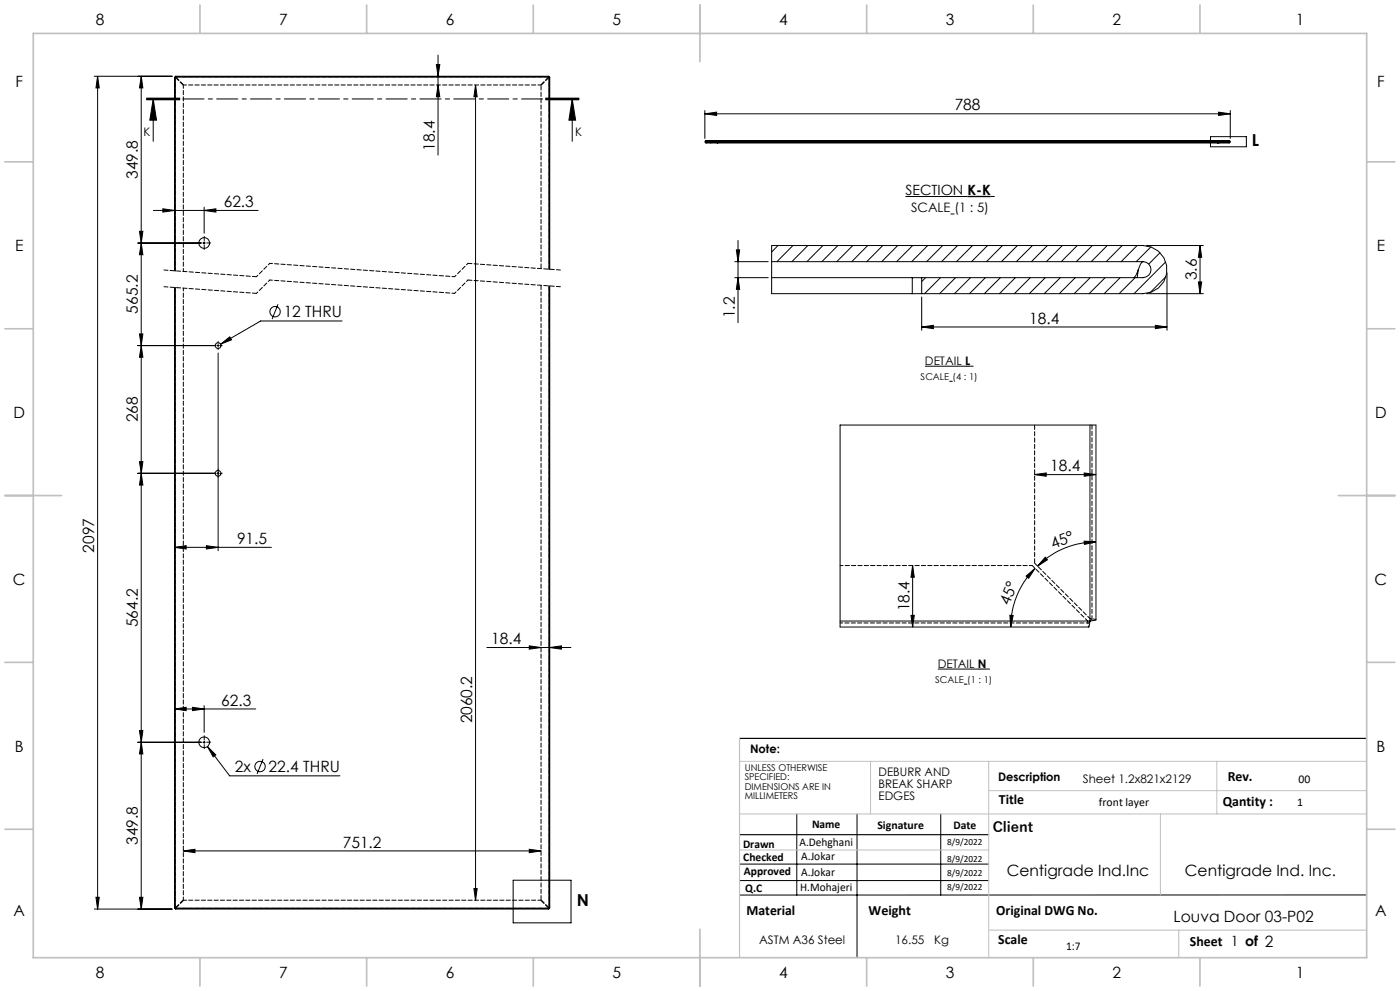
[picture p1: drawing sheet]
<svg xmlns="http://www.w3.org/2000/svg" width="420mm" height="297mm" viewBox="0 0 420 297" stroke-linecap="round" stroke-linejoin="round" font-family="sans-serif">
<g fill="none" stroke="#000" stroke-width=".3">
<path d="M130.9 19.4h1l-.5 3.5zM131.4 16.5v30M28.3 22.9h23.3M29.3 22.9v249.5M29.3 22.9l.5 3.4h-1zM42.4 22.9v249.5M42.4 22.9l.5 3.4h-1.1zM44 29.9h10zM44 29.7h10M44 29.4h10M46 29.7l1 6.3h-2.1zM46 29.7v12.7"/>
<path d="M52.6 23.1l-.2 .1v58M52.6 23.1l.1-.2h111.9l.1 .2M52.6 23.1v58.1M52.6 23.1h112.1M131.4 25.5l.5 3.5h-1zM142.7 25.5l.5 3.5h-1zM142.7 25.5v244.3M163.7 29.7h10M163.7 29.4h10M163.7 29.9h10M164.7 23.1h.2v57.6M164.7 23.1v57.6"/>
<path d="M171.7 29.7l1 6.3h-2zM171.7 29.7v12.7M211.5 34.1l3.5-.5v1zM211.5 33.1v8.4M211.5 34.1h157.6M365.6 33.6l3.5 .5-3.5 .5zM369.1 33.1v8.4M211.6 42.2l157.1-.1a.37 .37 0 0 1 .4 .4 .37 .37 0 0 1-.4 .4h-156.9l-.3-.2zM211.8 42.4v.2h157l-.1-.2M211.8 42.4l.2 .2-.1-.1M211.8 42.4h156.9M211.9 42.5h.1"/>
<path d="M213.5 42.6l-.3 .3M213.9 42.1l-.2 .3M215.2 42.6v.3M215.3 42.6v.3M218.4 42.1l-.2 .3M222.9 42.1l-.2 .3M227.4 42.1l-.2 .3M231.9 42.1l-.2 .3M236.4 42.1l-.3 .3M240.9 42.1l-.3 .3M245.4 42.1l-.3 .3M249.9 42.1l-.3 .3"/>
<path d="M254.4 42.1l-.3 .3M258.8 42.1l-.2 .3M263.3 42.1l-.2 .3M267.8 42.1l-.2 .3M271.6 58.9h18.6M272.3 42.1l-.2 .3M276.8 42.1l-.2 .3M281.3 42.1l-.2 .3M285.8 42.1l-.3 .3M290.3 42.1l-.3 .3M294.7 42.1l-.2 .3M297.2 58.9h1.2"/>
<path d="M299.3 42.1l-.3 .3M303.7 42.1l-.2 .3M308.2 42.1l-.2 .3M312.7 42.1l-.2 .3M317.2 42.1l-.2 .3M321.7 42.1l-.2 .3M326.2 42.1l-.2 .3M330.7 42.1l-.3 .3M335.2 42.1l-.3 .3M339.7 42.1l-.3 .3M344.2 42.1l-.3 .3M348.7 42.1l-.3 .3"/>
<path d="M353.1 42.1l-.2 .3M357.6 42.1l-.2 .3M362.1 42.1l-.2 .3M363.1 41h10.8v3h-10.8zM365.3 42.6v.3M365.4 42.6v.3M366.1 42.6l-.2 .3M366.6 42.1l-.2 .3M368.7 42.5h.1M368.7 42.5l-.1 .1M368.7 42.4l-.1 .2M41.3 72.8h19"/>
<path d="M41.8 69.3h1.1l-.5 3.5zM42.4 72.8l.5 3.5h-1.1zM46 63.1h31.4M48.9 62.6l3.5 .5-3.5 .5zM60.9 72.8h.7M61.2 63.1l3.6-.5v1zM61.2 62.1v7.8M61.2 72.5v.7M220.4 78.4h10.1M220.9 74.9h1l-.5 3.5zM221.4 72.1v24.6M231.5 78.4h111.4"/>
<path d="M231.5 73.6h111.4a7.2 7.2 0 0 1 7.2 7.2 7.2 7.2 0 0 1-7.2 7.2h-111.4zM233.4 73.6l-1.9 1.9M237.9 73.6l-4.8 4.8M242.4 73.6l-4.8 4.8M246.9 73.6l-4.8 4.8M251.4 73.6l-4.8 4.8M255.8 73.6l-4.8 4.8M260.3 73.6l-4.8 4.8M264.8 73.6l-4.8 4.8M269.3 73.6l-4.8 4.8M273.8 73.6l-4.8 4.8M278.3 73.6l-4.8 4.8"/>
<path d="M282.8 73.6l-4.8 4.8M285.2 64.1h1.1M287.3 73.6l-4.8 4.8M291.7 73.6l-4.8 4.8M296.3 73.6l-4.8 4.8M300.7 73.6l-4.8 4.8M305.2 73.6l-4.8 4.8M309.7 73.6l-4.8 4.8M314.2 73.6l-4.8 4.8M318.7 73.6l-4.8 4.8M323.2 73.6l-4.8 4.8M327.7 73.6l-4.8 4.8"/>
<path d="M332.2 73.6l-4.8 4.8M336.7 73.6l-4.8 4.8M341.1 73.6l-4.8 4.8M342.9 78.4a2.4 2.4 0 0 1 2.4 2.4 2.4 2.4 0 0 1-2.4 2.4h-111.4M342.9 78.4a3.4 3.4 0 0 0-1.4 2.4 3.7 3.7 0 0 1-1.4 2.4M343.9 73.6h17.1M345.3 74l-4.4 4.4M348 75.7l-3.4 3.4M349.7 78.5l-9.5 9.5M360 73.6l.5 3.5h-1zM360 73.6v14.4M52.4 86.2v185.9l.2 .1"/>
<path d="M52.6 86.2v186M83.4 91.2l-1.8 4.4M102.6 96.2h-24.4l-12 6.9M164.7 85.7v186.5M164.9 85.7v186.4l-.2 .1M220.4 83.2h10.1M221.4 83.2l.5 3.5h-1zM273.7 83.2v4.8M276.5 98l3.5-.5v1zM276.5 83.2v4.8M276.5 89v10M276.5 98h73.6"/>
<path d="M277.7 83.2l-1.2 1.2M282.2 83.2l-4.8 4.8M286.7 83.2l-4.8 4.8M291.1 83.2l-4.8 4.8M295.6 83.2l-4.8 4.8M300.1 83.2l-4.8 4.8M304.6 83.2l-4.8 4.8M309.1 83.2l-4.8 4.8M313.6 83.2l-4.8 4.8M318.1 83.2l-4.8 4.8M322.6 83.2l-4.8 4.8M327.1 83.2l-4.8 4.8"/>
<path d="M331.5 83.2l-4.8 4.8M336.1 83.2l-4.8 4.8M340.5 83.2l-4.8 4.8M341.5 80.8l-.3 2.4M343.9 88h17.1M346.6 97.5l3.5 .5-3.5 .5zM349.8 82.9l-4.7 4.8M350.1 81.8v17.2M359.5 84.5h1l-.5 3.5zM41.3 103.6h23.1M41.8 100.1h1.1l-.5 3.5zM42.4 103.6l.5 3.5h-1.1z"/>
<path d="M65.1 103.6h.7M65.4 103.2v.7M65.4 105.8v59.3M66.2 103.1l2.7-2.1 .6 .8zM277.5 109.8h12M284.8 114.3h1M291.1 109.8h.9M41.8 138.4h1.1l-.5 3.4zM252 127.4h76.8v58.4l-1.8 .3-.4 1.8h-74.6zM327 127.4v58.7M41.3 141.8h23.1M42.4 141.8l.5 3.6h-1.1z"/>
<path d="M65.1 141.8h.7M310.4 142.2l3.5-.5v1zM310.4 142.2h18.4M325.3 141.7l3.5 .5-3.5 .5zM52.4 164l3.4-.5v1zM52.4 164h29M61.9 163.5l3.5 .5-3.5 .5zM273.8 169.5l.5 3.5h-1zM273.8 169.5v18.4M307.8 172.6l2.7-2.2-1.9 2.9zM310.5 170.4a24.9 24.9 0 0 0-7.3 17.5M313.6 167l.6 .8-2.9 1.9z"/>
<path d="M325.3 162.2l3.5 .2-3.5 .8zM328.8 162.4a24.8 24.8 0 0 0-17.5 7.3M146.1 194.1h25.2M158.8 193.6l3.5 .5-3.5 .5zM164.9 194.1l3.5-.5v1zM252 186.1h75M273.3 184.4h1l-.5 3.5zM303 184.4l1 .1-.8 3.4zM41.8 219h1.1l-.5 3.5zM52.4 212.5l3.4-.5v1zM52.4 212.5h24.3M57.7 212l3.5 .5-3.5 .5z"/>
<path d="M61.2 211.5v8M281.3 200.5h12.1M289.2 205h1M296 200.5h1M41.3 222.5h19M42.4 222.5l.5 3.5h-1.1zM60.9 222.5h.7M61.2 222.1v.7M62.2 223.7l2.5 2.5-.7 .6zM62.2 223.7l6.7 8.8h33.1M78.9 227.5l-1.8 4.4M55 255l3.5-.5v1z"/>
<path d="M55 255h107.3M158.8 254.5l3.5 .5-3.5 .5zM221.9 259h74.7M239 243.9v24.3M257.1 243.9v43.1M282.2 243.9v24.3M28.3 272.4h23.3M28.8 268.9h1l-.5 3.5zM41.8 268.9h1.1l-.5 3.5zM52.6 272.2l.1 .2h111.9l.1-.2M52.6 272.2h112.1M142.2 266.3h1l-.5 3.5z"/>
<path d="M154 263.8h17.3v12.8h-17.3zM221.9 263.9h74.7M410 268.2h-188.1"/>
<circle cx="61.3" cy="72.8" r="1.6"/>
<circle cx="82.5" cy="93.4" r="1.55"/>
<circle cx="65.4" cy="103.6" r=".85"/>
<circle cx="65.4" cy="141.8" r=".86"/>
<circle cx="61.3" cy="222.5" r="1.6"/>
<circle cx="78" cy="229.7" r="1.56"/>
</g>
<path d="M290.2 58.9h7" fill="none" stroke="#000" stroke-width=".4"/>
<path d="M289.5 109.8h1.6M293.4 200.5h2.6" fill="none" stroke="#000" stroke-width=".33"/>
<g fill="none" stroke="#000" stroke-width=".3" stroke-dasharray="15.2 1.3 1.3 1.3">
<path d="M60.6 72.8h-1.3M61.3 72.1v-1.2M61.3 73.5v1.3M62 72.8h1.2M64.7 103.6h-.5M65.4 102.8v-.5M65.4 104.3v.5M66.2 103.6h.5M64.7 141.8h-.5M65.4 141.1v-.5M65.4 142.6v.5M66.2 141.8h.5"/>
<path d="M60.6 222.4h-1.3M61.3 221.7v-1.2M61.3 223.2v1.2M62 222.4h1.2"/>
</g>
<path d="M52.5 86.2v185.9M76.9 87.9l-27.7-2M76.9 82.9l-27.7-2M168.1 85.9l-27.7-2M168.1 80.9l-27.7-2" fill="none" stroke="#000" stroke-width=".3" stroke-dasharray="1.3 .6" stroke-dashoffset=".1"/>
<path d="M80.9 78.9l-4 4M140.4 78.9l-4 4M80.9 83.9l-4 4M140.4 83.9l-4 4M327 186.1l-.4 .6-.3-.6M327 185.4l.6 .3-.6 .4" fill="none" stroke="#000" stroke-width=".3" stroke-dasharray="1.3 .6" stroke-dashoffset=".7"/>
<path d="M136.4 87.9l-55.5-4M136.4 82.9l-55.5-4M252 186.7h74.6" fill="none" stroke="#000" stroke-width=".3" stroke-dasharray="1.3 .6" stroke-dashoffset=".5"/>
<path d="M173.7 29.7h-129.7" fill="none" stroke="#000" stroke-width=".3" stroke-dasharray="6.3 1.3 1.3 1.3" stroke-dashoffset="-.7"/>
<path d="M221.9 221.3h188.1M221.9 250.2h74.7" fill="none" stroke="#000" stroke-width=".35"/>
<path d="M221.9 228.2h188.1M261.2 228.2v15.7M296.6 228.2v58.8M296.6 237h113.4M365.1 228.2v15.7M221.9 243.9h188.1M221.9 254.7h74.7M348.1 243.9v24.3M296.6 278.8h113.4M353.6 278.8v8.2" fill="none" stroke="#c0c0c0" stroke-width=".3"/>
<path d="M221.9 221.3v65.7" fill="none" stroke="#c0c0c0" stroke-width=".35"/>
<g fill="none" stroke="#c0c0c0" stroke-width=".5">
<path d="M10 10h400v277h-400zM60 1.5v8.5M110 1.5v8.5M160 1.5v8.5M210 1.5v17M260 1.5v8.5M310 1.5v8.5M360 1.5v8.5M1.5 48.5h8.5M410 48.5h8.5M1.5 98.5h8.5M410 98.5h8.5"/>
<path d="M1.5 148.5h17M401.5 148.5h17M1.5 198.5h8.5M410 198.5h8.5M1.5 248.5h8.5M410 248.5h8.5M210 278.5v17M60 287v8.5M110 287v8.5M160 287v8.5M260 287v8.5M310 287v8.5"/>
<path d="M360 287v8.5"/>
</g>
<g fill="#000">
<path d="M171.7 29.7l1 6.3h-2zM46 29.7l1 6.3h-2.1z"/>
<path d="M365.6 33.6l3.5 .5-3.5 .5zM211.5 34.1l3.5-.5v1z"/>
<path d="M220.9 74.9h1l-.5 3.5zM221.4 83.2l.5 3.5h-1zM360 73.6l.5 3.5h-1zM359.5 84.5h1l-.5 3.5zM273.8 169.5l.5 3.5h-1zM273.3 184.4h1l-.5 3.5z"/>
<path d="M276.5 98l3.5-.5v1zM346.6 97.5l3.5 .5-3.5 .5z"/>
<path d="M66.2 103.1l3.3-1.3-.6-.8zM62.2 223.7l1.8 3.1 .7-.6zM158.8 193.6l3.5 .5-3.5 .5zM164.9 194.1l3.5-.5v1zM310.4 142.2l3.5-.5v1zM325.3 141.7l3.5 .5-3.5 .5z"/>
<path d="M61.9 163.5l3.5 .5-3.5 .5zM52.4 164l3.4-.5v1zM61.2 63.1l3.6-.5v1zM48.9 62.6l3.5 .5-3.5 .5zM57.7 212l3.5 .5-3.5 .5zM52.4 212.5l3.4-.5v1z"/>
<path d="M307.8 172.6l2.7-2.2-1.9 2.9zM303 184.4l1 .1-.8 3.4z"/>
<path d="M325.3 162.2l3.5 .2-3.5 .8zM313.6 167l.6 .8-2.9 1.9z"/>
<path d="M55 255l3.5-.5v1zM158.8 254.5l3.5 .5-3.5 .5z"/>
<path d="M41.8 268.9h1.1l-.5 3.5zM42.4 222.5l.5 3.5h-1.1zM41.8 219h1.1l-.5 3.5zM42.4 141.8l.5 3.6h-1.1zM41.8 138.4h1.1l-.5 3.4zM42.4 103.6l.5 3.5h-1.1zM41.8 100.1h1.1l-.5 3.5zM42.4 72.8l.5 3.5h-1.1zM41.8 69.3h1.1l-.5 3.5zM42.4 22.9l.5 3.4h-1.1zM28.8 268.9h1l-.5 3.5zM29.3 22.9l.5 3.4h-1zM142.2 266.3h1l-.5 3.5zM142.7 25.5l.5 3.5h-1zM131.4 25.5l.5 3.5h-1zM130.9 19.4h1l-.5 3.5z"/>
</g>
<g fill="none" stroke="#000" stroke-width=".3" stroke-dasharray="1.3 .6">
<path d="M52.6 23.2l-.2-.1M52.6 23.1h.1M52.6 23.2v-.1M52.7 22.8v.3M164.6 23.1v-.3M164.6 23.1h.1M164.7 23.1v.1M164.9 23.1l-.2 .1M162.3 85.5v184.2M327.6 185.7v-58.3M52.4 272.1h.2M52.6 272.2v-.1"/>
<path d="M52.7 272.2v.2M52.7 272.2h-.1M164.6 272.4v-.2M164.7 272.2h-.1M164.7 272.1h.2M164.7 272.1v.1"/>
</g>
<path d="M52.6 23.2l2.4 2.4M55.1 25.5l-2.4-2.4M162.3 25.6l2.4-2.4M164.6 23.1l-2.4 2.4M164.6 23h-111.9M310.4 127.4v41.4M52.7 272.2h111.9M52.7 272.2l2.4-2.4M55 269.7l-2.4 2.4M162.2 269.8l2.4 2.4M164.7 272.1l-2.4-2.4" fill="none" stroke="#000" stroke-width=".3" stroke-dasharray="1.3 .6" stroke-dashoffset="-.1"/>
<path d="M162.3 25.6v54.9M164.8 272.1v-186.4" fill="none" stroke="#000" stroke-width=".3" stroke-dasharray="1.3 .6" stroke-dashoffset="-.2"/>
<path d="M55.1 25.5h107.1M55 81.3v-55.7M164.8 80.7v-57.6M309.7 169.5h-57.7M55 269.7v-183.4M162.2 269.8h-107.1" fill="none" stroke="#000" stroke-width=".3" stroke-dasharray="1.3 .6" stroke-dashoffset=".4"/>
<path d="M52.5 23.1v58.1" fill="none" stroke="#000" stroke-width=".3" stroke-dasharray="1.3 .6" stroke-dashoffset=".2"/>
<path d="M326.6 187.9l-.3-1.8M327 185.4l1.8 .3" fill="none" stroke="#000" stroke-width=".3" stroke-dasharray="1.3 .6" stroke-dashoffset=".9"/>
<path d="M309.7 169.5l16.6 16.6M327 185.4l-16.6-16.6" fill="none" stroke="#000" stroke-width=".3" stroke-dasharray="1.3 .6" stroke-dashoffset=".3"/>
<g font-size="4.9">
<text x="375.5" y="43.9">L</text>
<text x="173" y="271.5">N</text>
</g>
<g font-size="4.7">
<text x="28.7" y="7.6">8</text>
<text x="83.7" y="7.6">7</text>
<text x="133.7" y="7.6">6</text>
<text x="183.7" y="7.6">5</text>
<text x="233.7" y="7.6">4</text>
<text x="283.7" y="7.6">3</text>
<text x="333.7" y="7.6">2</text>
<text x="388.7" y="7.6">1</text>
<text x="4.6" y="26.1">F</text>
<text x="413.1" y="26.1">F</text>
<text x="286.4" y="33.1">788</text>
<text x="130.4" y="45.2" transform="rotate(-90 130.4 45.2)">18.4</text>
<text x="41.4" y="53.6" transform="rotate(-90 41.4 53.6)">349.8</text>
<text x="67.1" y="62">62.3</text>
<text x="4.5" y="75.3">E</text>
<text x="413" y="75.3">E</text>
<text x="359" y="84" transform="rotate(-90 359 84)">3.6</text>
<text x="41.4" y="94" transform="rotate(-90 41.4 94)">565.2</text>
<text x="85.1" y="95.1">12 THRU</text>
<text x="220.4" y="95.4" transform="rotate(-90 220.4 95.4)">1.2</text>
<text x="308.8" y="97">18.4</text>
<text x="4" y="125.3">D</text>
<text x="412.5" y="125.3">D</text>
<text x="41.4" y="126.6" transform="rotate(-90 41.4 126.6)">268</text>
<text x="315.1" y="141.2">18.4</text>
<text x="28.3" y="165.6" transform="rotate(-90 28.3 165.6)">2097</text>
<text x="71.1" y="163">91.5</text>
<text x="315.9" y="164.5" transform="rotate(-22 315.9 164.5)">45°</text>
<text x="3.9" y="175.3">C</text>
<text x="412.4" y="175.3">C</text>
<text x="272.8" y="183.2" transform="rotate(-90 272.8 183.2)">18.4</text>
<text x="302.8" y="181.6" transform="rotate(-68 302.8 181.6)">45°</text>
<text x="41.4" y="188" transform="rotate(-90 41.4 188)">564.2</text>
<text x="147.4" y="193">18.4</text>
<text x="66.4" y="211.4">62.3</text>
<text x="141.7" y="216.8" transform="rotate(-90 141.7 216.8)">2060.2</text>
<text x="4.4" y="225.3">B</text>
<text x="412.9" y="225.3">B</text>
<text x="70.5" y="231.4">2x</text>
<text x="80.6" y="231.4">22.4 THRU</text>
<text x="41.4" y="253.2" transform="rotate(-90 41.4 253.2)">349.8</text>
<text x="102.8" y="254">751.2</text>
<text x="302" y="262.6">Centigrade Ind.Inc</text>
<text x="355.5" y="262.6">Centigrade Ind. Inc.</text>
<text x="4" y="274.6">A</text>
<text x="412.5" y="274.6">A</text>
<text x="352.1" y="276.4">Louva Door 03-P02</text>
<text x="28.7" y="293.1">8</text>
<text x="83.7" y="293.1">7</text>
<text x="133.7" y="293.1">6</text>
<text x="183.7" y="293.1">5</text>
<text x="233.7" y="293.1">4</text>
<text x="283.7" y="293.1">3</text>
<text x="333.7" y="293.1">2</text>
<text x="388.7" y="293.1">1</text>
</g>
<g font-size="4.2">
<text x="271.6" y="58.4">SECTION K-K</text>
<text x="368.3" y="234.1">Rev.</text>
<text x="299.7" y="240.9">Title</text>
<text x="366.8" y="241.6">Qantity :</text>
<text x="297.8" y="249.2">Client</text>
<text x="223.9" y="274.2">Material</text>
<text x="260.6" y="274.2">Weight</text>
<text x="298.9" y="274.2">Original DWG No.</text>
<text x="299.5" y="282.8">Scale</text>
<text x="357" y="283.6">Sheet 1 of 2</text>
</g>
<text font-size="3.9" x="273.3" y="63.7">SCALE (1 : 5)</text>
<g font-size="3.5">
<text x="43" y="40.8">K</text>
<text x="172.5" y="40.8">K</text>
<text x="277.5" y="109.4">DETAIL L</text>
<text x="281.3" y="200.1">DETAIL N</text>
<text x="225" y="225.7">Note:</text>
<text x="263.6" y="232.6">DEBURR AND</text>
<text x="263.6" y="236.1">BREAK SHARP</text>
<text x="263.6" y="239.7">EDGES</text>
<text x="299.4" y="234.1">Description</text>
<text x="324.9" y="234.7">Sheet 1.2x821x2129</text>
<text x="389.6" y="234.7">00</text>
<text x="329.7" y="241.6">front layer</text>
<text x="389.2" y="241.6">1</text>
<text x="243.6" y="248.1">Name</text>
<text x="263.2" y="248.5">Signature</text>
<text x="286" y="248.5">Date</text>
<text x="222.9" y="254">Drawn</text>
<text x="239.8" y="253.6">A.Dehghani</text>
<text x="240.4" y="257.8">A.Jokar</text>
<text x="223" y="258.1">Checked</text>
<text x="223.2" y="262.1">Approved</text>
<text x="240.4" y="262.4">A.Jokar</text>
<text x="223.6" y="267.4">Q.C</text>
<text x="240.1" y="267.1">H.Mohajeri</text>
<text x="227.8" y="282.8">ASTM A36 Steel</text>
<text x="268.5" y="282.8">16.55</text>
<text x="280.3" y="282.8">Kg</text>
<text x="319.8" y="284.6">1:7</text>
</g>
<g font-size="2.8">
<text x="276.2" y="113.9">SCALE (4 : 1)</text>
<text x="280.6" y="204.7">SCALE (1 : 1)</text>
<text x="223.4" y="231">UNLESS OTHERWISE</text>
<text x="223.4" y="233.8">SPECIFIED:</text>
<text x="223.4" y="236.7">DIMENSIONS ARE IN</text>
<text x="223.4" y="239.5">MILLIMETERS</text>
<text x="284.2" y="253.2">8/9/2022</text>
<text x="284.2" y="258.4">8/9/2022</text>
<text x="284.2" y="262.7">8/9/2022</text>
<text x="284.2" y="266.6">8/9/2022</text>
</g>
</svg>
